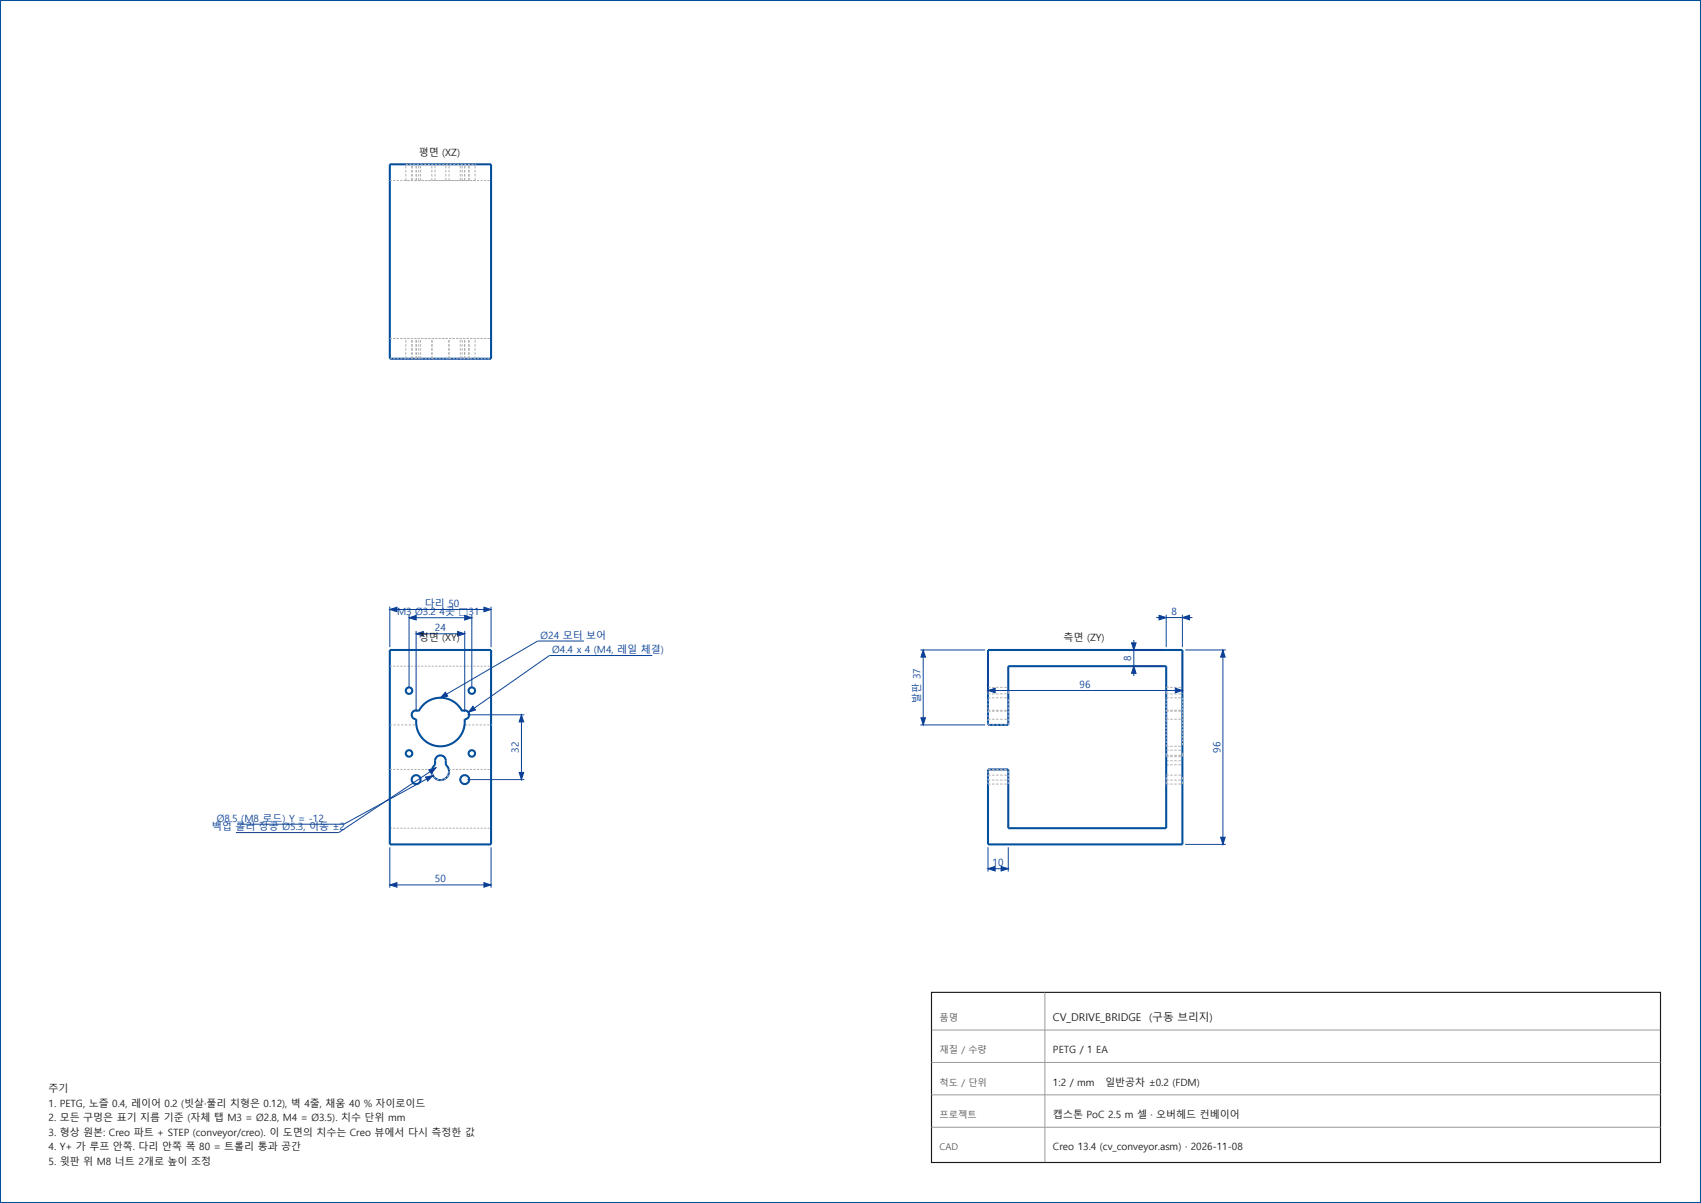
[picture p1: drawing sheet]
<svg xmlns="http://www.w3.org/2000/svg" width="420mm" height="297mm" viewBox="0 0 420 297" stroke-linecap="round" stroke-linejoin="round" font-family="sans-serif">
<g fill="none" stroke="#00509b" stroke-width=".51">
<path d="M0 0h420v297h-420zM96.3 40.6h24.9v48h-24.9zM96.3 160.5h24.9v48h-24.9zM102.1 175.6a1.1 1.1 0 0 1 1.3 0 6 6 0 0 1 5.3-3.3 6 6 0 0 1 5.4 3.3 1.1 1.1 0 0 1 1.7 .6 1.1 1.1 0 0 1-1.1 1.4 6 6 0 0 1-6 6.7 6 6 0 0 1-5.9-6.7 1.1 1.1 0 0 1-1.1-.8 1.1 1.1 0 0 1 .4-1.2zM244 160.5h48v48h-48v-18.5h5v14.5h39v-40h-39v14.5h-5zM107.7 187a1.32 1.32 0 0 1 1.5-.4 1.32 1.32 0 0 1 .9 1.2v1a2.12 2.12 0 0 1 .2 3.1 2.12 2.12 0 0 1-3.1 0 2.12 2.12 0 0 1 .2-3.1v-1z"/>
<circle cx="101" cy="170.5" r=".8"/>
<circle cx="116.5" cy="170.5" r=".8"/>
<circle cx="101" cy="186" r=".8"/>
<circle cx="102.7" cy="192.5" r="1.1"/>
<circle cx="114.7" cy="192.5" r="1.1"/>
<circle cx="116.5" cy="186" r=".8"/>
</g>
<g fill="none" stroke="#afafb4" stroke-width=".25">
<path d="M96.3 44.6h.5M97.1 44.6h.5M98 44.6h.5M98.8 44.6h.6M99.7 44.6h.5M100.2 44.6h.1M100.2 41v.6M100.2 42v.6M100.2 43v.6M100.2 44v.6M100.2 40.6h.5M100.6 44.6h.5"/>
<path d="M101.1 40.6h.5M101.4 44.6h.6M101.6 41v.6M101.6 42v.6M101.6 43v.6M101.6 44v.6M101.8 41v.6M101.8 42v.6M101.8 43v.6M101.8 44v.6M102 40.6h.5M102.3 44.6h.6"/>
<path d="M102.8 41v.6M102.8 42v.6M102.8 43v.6M102.8 44v.6M102.9 40.6h.5M103.4 41v.6M103.4 42v.6M103.4 43v.6M103.4 44v.6M103.8 40.6h.5M103.9 44l-.1 .6h-.7M103.9 41v.6"/>
<path d="M103.9 42v.6M103.9 43v.6M104 44.6h.7M104.7 40.6h.5M104.9 44.6h.7M105.6 40.6h.5M105.7 44.6h.8M106.5 40.6h.5M106.6 44v.6h8.3M106.6 41v.6M106.6 42v.6M106.6 43v.6"/>
<path d="M107.4 40.6h.5M107.4 41v.6M107.4 42v.6M107.4 43v.6M107.4 44v.6M108.3 40.6h.5M109.2 40.6h.5M110.1 41v.6M110.1 42v.6M110.1 43v.6M110.1 44v.6M110.1 40.6h.5"/>
<path d="M110.9 41v.6M110.9 42v.6M110.9 43v.6M110.9 44v.6M111 40.6h.5M111.9 40.6h.5M112.8 40.6h.5M113.6 41v.6M113.6 42v.6M113.6 43v.6M113.6 44v.6M113.7 40.6h.5"/>
<path d="M114.1 41v.6M114.1 42v.6M114.1 43v.6M114.1 44v.6M114.6 40.6h.5M114.7 41v.6M114.7 42v.6M114.7 43v.6M114.7 44v.6M114.8 41v.6M114.8 42v.6M114.8 43v.6"/>
<path d="M114.8 44v.6M115 44.6h.7M115.5 40.6h.5M115.7 41v.6M115.7 42v.6M115.7 43v.6M115.7 44v.6M115.9 44v.6h.7M115.9 41v.6M115.9 42v.6M115.9 43v.6M116.4 40.6h.5"/>
<path d="M116.8 44.6h.7M117.3 40.6h.1M117.3 41v.6M117.3 42v.6M117.3 43v.6M117.3 44v.6M117.8 44.6h.5M118.7 44.6h.5M119.5 44.6h.5M120.4 44.6h.5M121.2 44.6h.1M96.3 83.6h.5"/>
<path d="M96.3 88.6h.5M97.1 83.6h.5M97.1 88.6h.5M98 83.6h.5M98 88.6h.5M98.8 83.6h.6M98.8 88.6h.6M99.7 83.6h.5M100.2 88v.6h-.5M100.2 83.6h.1M100.2 84v.6M100.2 85v.6"/>
<path d="M100.2 86v.6M100.2 87v.6M100.6 83.6h.5M100.6 88.6h.5M101.4 83.6h.5M101.4 88.6h.5M101.6 83.6h.1M101.6 84v.6M101.6 85v.6M101.6 86v.6M101.6 87v.6M101.6 88v.6"/>
<path d="M101.8 83.6h.1M101.8 84v.6M101.8 85v.6M101.8 86v.6M101.8 87v.6M101.8 88v.6M102.3 83.6h.5M102.8 88v.6h-.5M102.8 83.6h.1M102.8 84v.6M102.8 85v.6M102.8 86v.6"/>
<path d="M102.8 87v.6M103.1 83.6h.6M103.1 88.6h.6M103.4 83.6h.1M103.4 84v.6M103.4 85v.6M103.4 86v.6M103.4 87v.6M103.4 88v.6M103.9 83.6h.1M103.9 84v.6M103.9 85v.6"/>
<path d="M103.9 86v.6M103.9 87v.6M103.9 88v.6M104 83.6h.5M104 88.6h.5M104.9 83.6h.5M104.9 88.6h.5M105.7 83.6h.5M105.7 88.6h.5M106.6 83.6h.5M106.6 88v.6h.5M106.6 83.6h.1"/>
<path d="M106.6 84v.6M106.6 85v.6M106.6 86v.6M106.6 87v.6M106.7 83.6h.1M106.7 84v.6M106.7 85v.6M106.7 86v.6M106.7 87v.6M106.7 88v.6M107.5 83.6h.5M107.5 88.6h.5"/>
<path d="M108.3 83.6h.5M108.3 88.6h.5M109.2 83.6h.5M109.2 88.6h.5M110 83.6h.6M110 88.6h.6M110.8 83.6h.1M110.8 84v.6M110.8 85v.6M110.8 86v.6M110.8 87v.6M110.8 88v.6"/>
<path d="M110.9 83.6h.1M110.9 84v.6M110.9 85v.6M110.9 86v.6M110.9 87v.6M110.9 88v.6M110.9 83.6h.5M110.9 88.6h.5M111.8 83.6h.5M111.8 88.6h.5M112.6 83.6h.5M112.6 88.6h.5"/>
<path d="M113.5 83.6h.5M113.5 88.6h.5M113.6 83.6h.1M113.6 84v.6M113.6 85v.6M113.6 86v.6M113.6 87v.6M113.6 88v.6M114.1 83.6h.1M114.1 84v.6M114.1 85v.6M114.1 86v.6"/>
<path d="M114.1 87v.6M114.1 88v.6M114.4 83.6h.5M114.4 88.6h.5M114.7 83.6h.1M114.7 84v.6M114.7 85v.6M114.7 86v.6M114.7 87v.6M114.7 88v.6M114.8 83.6h.1M114.8 84v.6"/>
<path d="M114.8 85v.6M114.8 86v.6M114.8 87v.6M114.8 88v.6M115.2 83.6h.5M115.2 88.6h.5M115.7 83.6h.1M115.7 84v.6M115.7 85v.6M115.7 86v.6M115.7 87v.6M115.7 88v.6"/>
<path d="M115.9 83.6h.1M115.9 84v.6M115.9 85v.6M115.9 86v.6M115.9 87v.6M115.9 88v.6M116.1 83.6h.5M116.1 88.6h.5M116.9 83.6h.6M116.9 88.6h.6M117.3 83.6h.1M117.3 84v.6"/>
<path d="M117.3 85v.6M117.3 86v.6M117.3 87v.6M117.3 88v.6M117.8 83.6h.5M117.8 88.6h.5M118.7 83.6h.5M118.7 88.6h.5M119.5 83.6h.5M119.5 88.6h.5M120.4 83.6h.5M120.4 88.6h.5"/>
<path d="M121.2 83.6h.1M121.2 88.6h.1M96.3 164.5h.5M96.3 179h.5M97.1 164.5h.5M97.2 179h.5M98 164.5h.5M98.1 179h.6M98.8 164.5h.6M99.1 179h.5M99.7 164.5h.5M100 179h.5"/>
<path d="M100.6 164.5h.5M100.9 179h.6M101.4 164.5h.5M101.9 179h.5M102.3 164.5h.5M102.8 179h.1M103.1 164.5h.6M104 164.5h.5M104.9 164.5h.5M105.7 164.5h.5M106.6 164.5h.5M107.5 164.5h.5"/>
<path d="M108.3 164.5h.5M109.2 164.5h.5M110 164.5h.6M110.9 164.5h.5M111.8 164.5h.5M112.6 164.5h.5M113.5 164.5h.5M114.4 164.5h.5M114.7 179h.6M115.2 164.5h.5M115.6 179h.6M116.1 164.5h.5"/>
<path d="M116.6 179h.5M116.9 164.5h.6M117.5 179h.6M117.8 164.5h.5M118.4 179h.6M118.7 164.5h.5M119.4 179h.5M119.5 164.5h.5M120.3 179h.6M120.4 164.5h.5M121.2 164.5h.1M121.2 179h.1"/>
<path d="M244 178.4v.6h.6M244 170.4v.9h.6M244 172.6v.6M244 173.6v.6M244 174.6v.5M244 175.5v.6M244 176.5v.6M244 177.4v.6M244 177.6h.6M244 175.6h.6M244 175.4h.6M244 172.3h.6"/>
<path d="M244 169.7h.6M245 179h.6M245 177.6h.6M245 175.6h.6M245 175.4h.6M245 172.3h.6M245 171.3h.6M245 169.7h.6M246 179h.6M246 177.6h.6M246 175.6h.6M246 175.4h.6"/>
<path d="M246 172.3h.6M246 171.3h.6M246 169.7h.6M247 179h.6M247 177.6h.6M247 175.6h.6M247 175.4h.6M247 172.3h.6M247 171.3h.6M247 169.7h.6M248 179h.6M248 177.6h.6"/>
<path d="M248 175.6h.6M248 175.4h.6M248 172.3h.6M248 171.3h.6M248 169.7h.6M249 170.4v.9M249 172.6v.6M249 173.6v.6M249 174.6v.5M249 175.5v.6M249 176.5v.6M249 177.4v.6"/>
<path d="M249 178.4v.6M288 177.6h.6M288 175.6h.6M288 175.4h.6M288 172.3h.6M288 170.4v.9h.6M288 169.7h.6M288 172.3h.1M288 172.6v.5M288 173.5v.5M288 174.3v.5M288 175.2v.5"/>
<path d="M288 176v.5M288 176.9v.5M288 177.7v.6M288 178.6v.5M288 179.5v.5M289 177.6h.6M289 175.6h.6M289 175.4h.6M289 172.3h.6M289 171.3h.6M289 169.7h.6M290 177.6h.6"/>
<path d="M290 175.6h.6M290 175.4h.6M290 172.3h.6M290 171.3h.6M290 169.7h.6M291 177.6h.6M291 175.6h.6M291 175.4h.6M291 172.3h.6M291 171.3h.6M291 169.7h.6M292 170.4v.9"/>
<path d="M292 172.3v.5M292 173.1v.5M292 174v.5M292 174.8v.5M292 175.7v.5M292 176.5v.6M292 177.4v.5M292 178.3v.5M292 179.1v.5M292 180v.5M96.3 190h.5M97.1 190h.5"/>
<path d="M98 190h.5M98.9 190h.5M99.7 190h.5M100.6 190h.5M101.5 190h.5M102.3 190h.6M103.2 190h.5M104.1 190h.5M104.9 190h.6M105.8 190h.5M110.8 190h.5M111.7 190h.5"/>
<path d="M112.6 190h.5M113.4 190h.5M114.3 190h.5M115.2 190h.5M116 190h.6M116.9 190h.5M117.8 190h.5M118.6 190h.6M119.5 190h.5M120.4 190h.5M244 190h.6M244 190.3v.6"/>
<path d="M244 191.2v.6M244 192.1v.6M244 193v.6h.6M244 192.6h.6M244 191.4h.6M245 190h.6M245 193.6h.6M245 192.6h.6M245 191.4h.6M246 190h.6M246 193.6h.6M246 192.6h.6"/>
<path d="M246 191.4h.6M247 190h.6M247 193.6h.6M247 192.6h.6M247 191.4h.6M248 190h.6M248 193.6h.6M248 192.6h.6M248 191.4h.6M249 190.3v.6M249 191.2v.6M249 192.1v.6"/>
<path d="M249 193v.6M288 188.8h.6M288 187.8h.6M288 186.5h.6M288 192.9v.7h.6M288 192.6h.6M288 191.4h.6M288 185.9v.9h.6M288 185.2h.6M288 183.7v.6h.6M288 180.3v.5M288 181.2v.5"/>
<path d="M288 182v.5M288 182.9v.5M288 191.8v.7M289 188.8h.6M289 187.8h.6M289 186.5h.6M289 193.6h.6M289 192.6h.6M289 191.4h.6M289 186.8h.6M289 185.2h.6M289 184.3h.6"/>
<path d="M290 188.8h.6M290 187.8h.6M290 186.5h.6M290 193.6h.6M290 192.6h.6M290 191.4h.6M290 186.8h.6M290 185.2h.6M290 184.3h.6M291 188.8h.6M291 187.8h.6M291 186.5h.6"/>
<path d="M291 193.6h.6M291 192.6h.6M291 191.4h.6M291 186.8h.6M291 185.2h.6M291 184.3h.6M292 180.8v.5M292 181.7v.5M292 182.5v.6M292 183.4v.5M292 184.3h.1M292 185.9v.9"/>
<path d="M292 191.8v.7M292 192.9v.7M96.3 204.5h.5M97.1 204.5h.5M98 204.5h.5M98.8 204.5h.6M99.7 204.5h.5M100.6 204.5h.5M101.4 204.5h.5M102.3 204.5h.5M103.1 204.5h.6M104 204.5h.5"/>
<path d="M104.9 204.5h.5M105.7 204.5h.5M106.6 204.5h.5M107.5 204.5h.5M108.3 204.5h.5M109.2 204.5h.5M110 204.5h.6M110.9 204.5h.5M111.8 204.5h.5M112.6 204.5h.5M113.5 204.5h.5M114.4 204.5h.5"/>
<path d="M115.2 204.5h.5M116.1 204.5h.5M116.9 204.5h.6M117.8 204.5h.5M118.7 204.5h.5M119.5 204.5h.5M120.4 204.5h.5M121.2 204.5h.1"/>
</g>
<path d="M106.7 190.9h.1M106.7 190.9l.2 .6M106.7 190l-.1 .5M107.1 191.8l.4 .4M107.8 192.4l.6 .2M109.3 192.5l-.5 .1M110.2 192.1l-.5 .3M110.7 191.3l-.3 .5M110.9 190.4h.1M110.9 190.4l-.1 .5" fill="none" stroke="#afafb4" stroke-width=".26"/>
<g fill="none" stroke="#0d4099" stroke-width=".25">
<path d="M96.2 149.8v10M96.2 150.5h25M101 151.8v18M101 152.5h15.5M102.7 155.8v20M102.7 156.5h12M114.7 155.8v20M116.5 151.8v18M121.2 149.8v10M144.2 158.3h-11.5l-24 14M280 158v8.9M285.5 152.5h8.9"/>
<path d="M288 151.8v8M292 151.8v8M115.5 176.5h14M128.7 176.5v16M161.1 161.8h-25.4l-20 14M227.2 160.5h16M227.2 179h16M228 160.5v18.5M244 161.2v10M244 170.5h48M279.2 160.5h8M279.2 164.5h8"/>
<path d="M292 161.2v10M292.7 160.5h10M302 160.5v48M106.9 191.5l-22 12h-25.4M107.6 189.5l-24 16h-25.4M115.5 192.5h14M96.2 209.2v10M96.2 218.5h25M121.2 209.2v10M244 209.2v6M244 214.5h5M249 209.2v6"/>
<path d="M292.7 208.5h10"/>
</g>
<g fill="#0d4099" stroke="#0d4099" stroke-width=".25">
<path d="M301.4 206.7h1.1l-.5 1.8z"/>
<path d="M302 160.5l.5 1.7h-1.1z"/>
<path d="M244 170.5l1.7-.6v1.1z"/>
<path d="M290.2 169.9l1.8 .6-1.8 .5z"/>
<path d="M280 164.5l.5 1.7h-1.1z"/>
<path d="M279.4 158.7h1.1l-.5 1.8z"/>
<path d="M286.2 151.9l1.8 .6-1.8 .5z"/>
<path d="M292 152.5l1.7-.6v1.1z"/>
<path d="M227.4 177.2h1.1l-.5 1.8z"/>
<path d="M228 160.5l.5 1.7h-1.1z"/>
<path d="M244 214.5l1.7-.6v1.1z"/>
<path d="M247.2 213.9l1.8 .6-1.8 .5z"/>
<path d="M96.2 218.5l1.8-.6v1.1z"/>
<path d="M119.5 217.9l1.7 .6-1.7 .5z"/>
<path d="M96.2 150.5l1.8-.6v1.1z"/>
<path d="M119.5 149.9l1.7 .6-1.7 .5z"/>
<path d="M128.2 190.7h1.1l-.6 1.8z"/>
<path d="M128.7 176.5l.6 1.7h-1.1z"/>
<path d="M102.7 156.5l1.8-.6v1.1z"/>
<path d="M113 155.9l1.7 .6-1.7 .5z"/>
<path d="M116.8 174.4l.6 .9-1.7 .5z"/>
<path d="M105.1 191.8l1.8-.3-1.3 1.3z"/>
<path d="M110 170.9l.6 1-1.9 .4z"/>
<path d="M101 152.5l1.8-.6v1.2z"/>
<path d="M114.7 151.9l1.8 .6-1.8 .6z"/>
<path d="M105.9 190.1l1.7-.6-1.1 1.5z"/>
</g>
<path d="M230 245h180v42h-180z" fill="none" stroke="#1a1a1a" stroke-width=".28"/>
<path d="M230 254.3h180M258 245v42M230 262.3h180M230 270.3h180M230 278.3h180" fill="none" stroke="#999" stroke-width=".25"/>
<g font-size="2.6" fill="#1a1a1a">
<text x="260" y="252">CV_DRIVE_BRIDGE</text>
<text x="283.7" y="252">(구동 브리지)</text>
</g>
<g font-size="2.5" fill="#1a1a1a">
<text x="103.4" y="38.5">평면 (XZ)</text>
<text x="103.4" y="158.4">정면 (XY)</text>
<text x="262.6" y="158.4">측면 (ZY)</text>
<text x="260" y="260">PETG / 1 EA</text>
<text x="12" y="269.6">주기</text>
<text x="260" y="268">1:2 / mm</text>
<text x="272.9" y="268">일반공차 ±0.2 (FDM)</text>
<text x="12" y="273.2">1. PETG, 노즐 0.4, 레이어 0.2 (빗살·풀리 치형은 0.12), 벽 4줄, 채움 40 % 자이로이드</text>
<text x="12" y="276.8">2. 모든 구멍은 표기 지름 기준 (자체 탭 M3 = Ø2.8, M4 = Ø3.5). 치수 단위 mm</text>
<text x="12" y="280.4">3. 형상 원본: Creo 파트 + STEP (conveyor/creo). 이 도면의 치수는 Creo 뷰에서 다시 측정한 값</text>
<text x="260" y="276">캡스톤 PoC 2.5 m 셀 · 오버헤드 컨베이어</text>
<text x="12" y="284">4. Y+ 가 루프 안쪽. 다리 안쪽 폭 80 = 트롤리 통과 공간</text>
<text x="12" y="287.5">5. 윗판 위 M8 너트 2개로 높이 조정</text>
<text x="260" y="284">Creo 13.4 (cv_conveyor.asm) · 2026-11-08</text>
</g>
<g font-size="2.5" fill="#0d4099">
<text x="104.9" y="149.8">다리 50</text>
<text x="98" y="151.9">M3 Ø3.2 4곳 □31</text>
<text x="107.4" y="155.8">24</text>
<text x="289.3" y="151.8">8</text>
<text x="133.5" y="157.7">Ø24 모터 보어</text>
<text x="136.4" y="161.3">Ø4.4 x 4 (M4, 레일 체결)</text>
<text x="279.3" y="163.2" transform="rotate(-90 279.3 163.2)">8</text>
<text x="227.3" y="173.5" transform="rotate(-90 227.3 173.5)">발판 37</text>
<text x="266.6" y="169.8">96</text>
<text x="128.1" y="185.8" transform="rotate(-90 128.1 185.8)">32</text>
<text x="301.3" y="185.8" transform="rotate(-90 301.3 185.8)">96</text>
<text x="53.6" y="203">Ø8.5 (M8 로드) Y = -12</text>
<text x="52.3" y="205">백업 롤러 장공 Ø5.3, 이동 ±2</text>
<text x="245.1" y="213.8">10</text>
<text x="107.4" y="217.8">50</text>
</g>
<g font-size="2.3" fill="#595959">
<text x="232" y="252">품명</text>
<text x="232" y="260">재질 / 수량</text>
<text x="232" y="268">척도 / 단위</text>
<text x="232" y="276">프로젝트</text>
<text x="232" y="284">CAD</text>
</g>
</svg>
